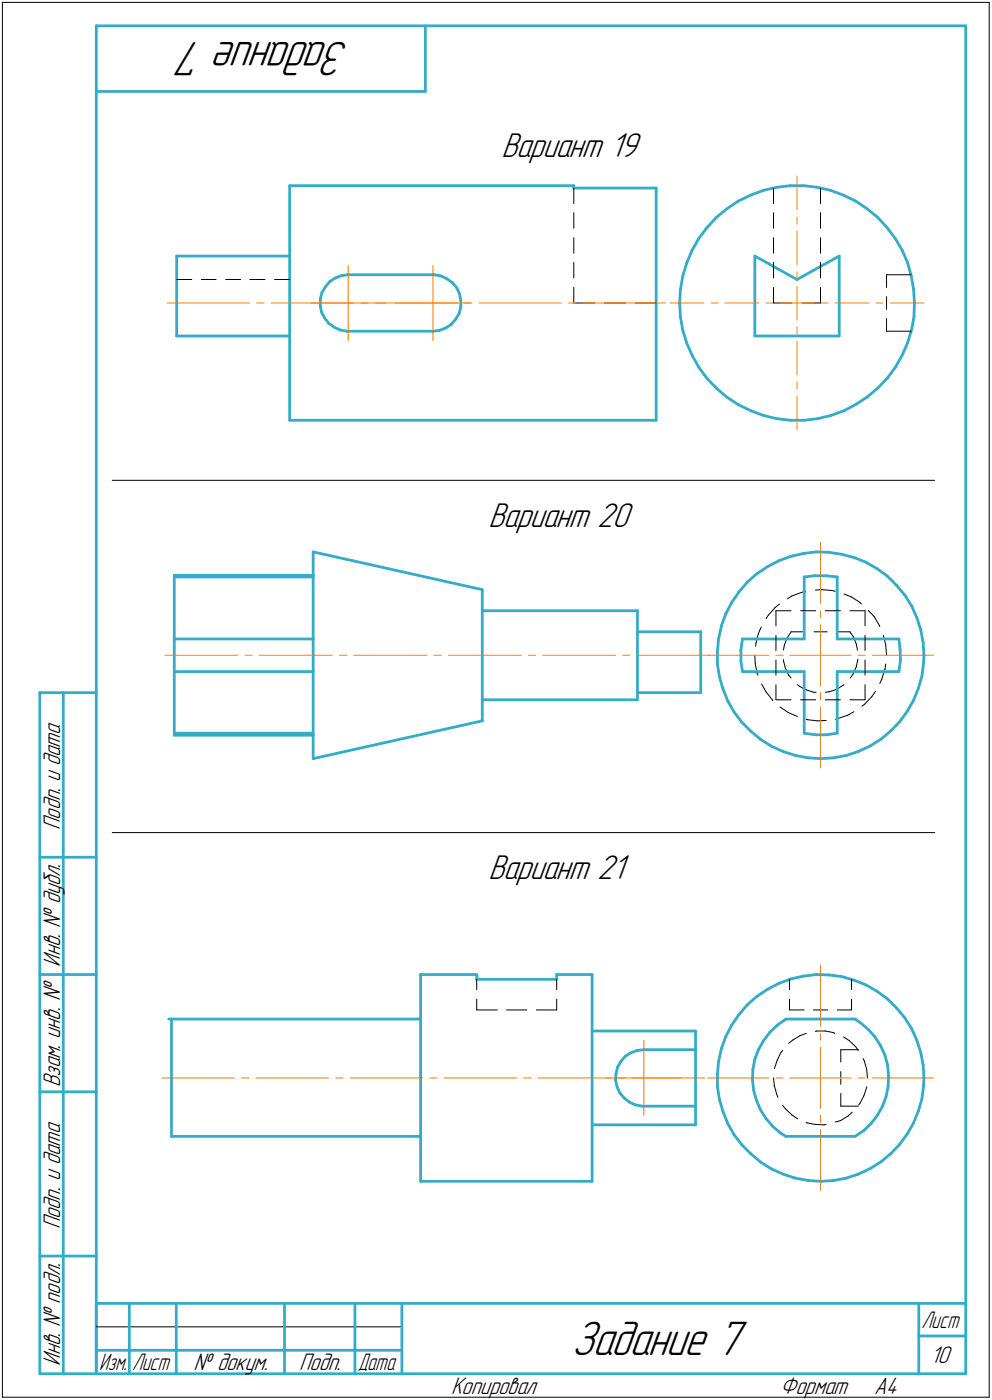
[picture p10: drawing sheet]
<svg xmlns="http://www.w3.org/2000/svg" width="211mm" height="298mm" viewBox="0 0 211 298" stroke-linecap="round" stroke-linejoin="round" font-family="sans-serif">
<g fill="none" stroke="#000" stroke-width=".21">
<path d="M.5 .5v297zM.5 .5h210zM210.5 .5v297zM37.6 59.5h3.2zM42.8 59.5h3.2zM48 59.5h3.2zM53.2 59.5h3.2zM58.4 59.5h3.2zM122.1 40v3.3zM122.1 45.3v3.3zM122.1 50.6v3.3zM122.1 55.9v3.3z"/>
<path d="M164.6 40v3.3zM164.6 45.3v3.3zM164.6 50.6v3.3zM164.6 55.9v3.3zM174.6 55.9v3.3zM174.6 50.6v3.3zM174.6 45.3v3.3zM174.6 40v3.3zM188.6 58.5h5.3zM188.6 58.5v2.7zM122.1 61.2v3.3zM122.1 64.5h4.5z"/>
<path d="M128.6 64.5h4.5zM135.1 64.5h4.5zM164.6 61.2v3.3zM164.6 64.5h4zM170.6 64.5h4zM174.6 61.2v3.3zM188.6 63.2v2.7zM188.6 67.8v2.7zM188.6 70.5h5.3zM23.9 102.3h175zM160.6 139.5l.1 1.8zM160.9 136.9l-.1 .7z"/>
<path d="M161.4 134.9l-.5 2zM162 133.5l-.6 1.4zM163.5 131l-.5 .7zM164.9 129.4l1-.8zM164.9 129.4l-1.4 1.6zM165.1 130v3.3zM165.1 135.3v3.2zM165.1 130h3.2zM166.9 137.4l-.2 1zM167.5 135.9l-.6 1.5zM167.6 127.5l.9-.6zM168.3 134.5h2.9z"/>
<path d="M168.3 134.5l-.8 1.4zM168.5 126.9l2-.7zM170.3 130h3.3zM170.5 126.2l.9-.3zM173.2 134.5h2.8zM173.5 125.6h1.3zM174.8 125.6l2.2 .1zM175.6 130h3.2zM177 125.7l.7 .2zM178.1 134.5h2.7zM179.6 126.5l1.5 .6zM180.8 134.5l.8 1.1z"/>
<path d="M180.8 130h3.3zM181.1 127.1l1.9 1.2zM181.6 135.6l.6 1.6zM182.2 137.2l.3 1.2zM183 128.3l.3 .3zM184.1 135.3v3.2zM184.1 130v3.3zM184.7 130l1.3 1.3zM186 131.3l1.1 1.9zM187.1 133.2l.1 .2zM188 135.3l.5 2zM188.5 137.3l.1 2.2z"/>
<path d="M160.7 141.3l.4 2.1zM161.1 143.4l.2 .4zM162.1 145.6l.9 1.7zM163 147.3l1.3 1.7zM164.3 149l.1 .2zM165.1 140.5v3.3zM165.1 145.8v3.2zM165.1 149h3.2zM165.9 150.5l1.8 1.2zM166.7 140.5v.2zM166.7 140.7l.4 1.6zM167.1 142.3l.7 1.5z"/>
<path d="M167.7 151.7l2 .9zM167.8 143.8l.5 .6zM169.7 145.8l.4 .3zM170.1 146.1l1.4 .8zM170.3 149h3.3zM171.5 153.2h.3zM171.5 146.9l1.6 .5zM171.8 153.2l2.2 .3zM173.1 147.4h.6zM174 153.5l1.8-.1zM175.6 147.4l.8-.1zM175.6 149h3.2z"/>
<path d="M176.4 147.3l1.6-.5zM177.8 153.2l.5-.2zM178 146.8l1.3-.8zM178.3 153l2-.7zM179.3 146l.3-.2zM180.3 152.3l1.4-.7zM180.8 149h3.3zM181.5 143.5l-.6 .9zM182.2 142l-.7 1.5zM182.5 140.4l-.3 1.6zM183.4 150.4l.6-.5zM184.1 145.8v3.2z"/>
<path d="M184.1 140.5v3.3zM185.5 148.3l-1.5 1.6zM186.3 147.2l-.8 1.1zM187.6 144.6l-.4 .9zM188.3 142.5l-.7 2.1zM188.5 141.4l-.2 1.1zM23.9 177.3h175zM101.4 208.5v2.2zM101.4 212.8v2.3zM101.4 215.1h4.4zM107.8 215.1h4.3zM114.1 215.1h4.3z"/>
<path d="M118.4 212.8v2.3zM118.4 208.5v2.2zM168 208.5v2.2zM168 212.8v2.3zM168 215.1h3.1zM173.1 215.1h3zM173.5 219.6l.2-.1zM173.7 219.5h1.9zM175.6 219.5l1.8 .4zM177.4 219.9l.2 .1zM178.1 215.1h3.1zM181.2 208.5v2.2z"/>
<path d="M181.2 212.8v2.3zM164.6 229.5l.2 1.7zM164.8 231.2l.5 1.8zM165.3 233l.2 .7zM165.4 225.8l-.6 1.8zM166.1 224.2l-.7 1.6zM166.5 223.7l-.4 .5zM166.5 235.4l.6 .7zM167.1 236.1l1.4 1.3zM167.8 222.2l.9-.7zM168.5 237.4l1.3 .9zM168.7 221.5l1.5-.9z"/>
<path d="M170.2 220.6l1.3-.6zM171.5 239l.2 .1zM171.7 239.1l1.8 .3zM173.5 239.4l1.8 .1zM175.3 239.5l.5-.1zM177.7 238.9l1.2-.3zM178.9 238.6l1.5-.9zM178.9 223.5h3.7zM178.9 223.5v2.6zM178.9 228.2v2.7zM178.9 232.8v2.7zM178.9 235.5h3.7z"/>
<path d="M179.5 220.8l1.2 .8zM180.4 237.7l1-.9zM180.7 221.6l1.3 1.2zM182 222.8l.6 .9zM183 234.9l-.3 .4zM183.6 225.4l.3 .5zM183.8 233.3l-.8 1.6zM183.9 225.9l.5 1.8zM184.4 227.7l.2 1.8zM184.4 231.6l-.6 1.7zM184.4 231.4v.2zM.5 297.5h210z"/>
<path d="M20.5 282.5h65z"/>
</g>
<g fill="none" stroke="#33acca" stroke-width=".59">
<path d="M20.5 5.5v287zM20.5 5.5h185zM20.5 19.5h70zM90.5 5.5v14zM205.5 5.5v287zM61.6 39.5h60.5zM61.6 39.5v15zM122.1 39.5v.5zM165.3 39.9l2.8-.4zM168.1 39.5h2.9zM171 39.5l2.9 .4zM173.9 39.9l2.9 .7z"/>
<path d="M37.6 54.5v17zM37.6 54.5h24zM61.6 54.5v17zM70.2 59.9l1.2-.7zM70.2 59.9l-.9 1.1zM71.4 59.2l1.3-.5zM72.7 58.7l1.4-.2zM74.1 58.5h18zM92.1 58.5h.3zM92.4 58.5l1.4 .3zM93.8 58.8l1.3 .6zM95.1 59.4l1.2 .8z"/>
<path d="M122.1 40h17.5zM139.6 40v49.5zM145.3 58.8l-.5 2.8zM146.1 56l-.8 2.8zM147.2 53.3l-1.1 2.7zM148.7 50.8l-1.5 2.5zM150.5 48.4l-1.8 2.4zM152.4 46.3l2.3-1.9zM152.4 46.3l-1.9 2.1zM154.7 44.4l2.4-1.6zM157.1 42.8l2.6-1.2zM159.7 41.6l2.7-1z"/>
<path d="M160.6 54.5v17zM160.6 54.5l9 5zM162.4 40.6l2.9-.7zM169.6 59.5l9-5zM176.8 40.6l2.7 1zM178.6 54.5v17zM179.5 41.6l2.6 1.2zM182.1 42.8l2.4 1.6zM184.5 44.4l2.3 1.9zM186.8 46.3l1.9 2.1zM188.7 48.4l1.8 2.4zM190.5 50.8l1.4 2.5z"/>
<path d="M191.9 53.3l1.2 2.7zM193.1 56l.8 2.8zM193.9 58.8l.5 2.8zM37.6 71.5h24zM61.6 71.5v18zM68.2 63.7v1.4zM68.2 65.1l.2 1.4zM68.4 66.5l.7 1.2zM68.5 62.3l-.3 1.4zM69.1 67.7l.8 1.1zM69.3 61l-.8 1.3zM69.9 68.8l1.2 .9z"/>
<path d="M71.1 69.7l1.3 .6zM72.4 70.3l1.4 .2zM73.8 70.5h.3zM74.1 70.5h18zM92.1 70.5l1.4-.1zM93.5 70.4l1.3-.6zM94.8 69.8l1.2-.7zM96.3 60.2l.9 1.1zM96.9 68l-.9 1.1zM97.2 61.3l.6 1.3zM97.7 66.7l-.8 1.3zM97.8 62.6l.2 1.3z"/>
<path d="M98 65.4l-.3 1.3zM98 63.9v1.5zM144.6 64.5l.2 3zM144.8 61.6l-.2 2.9zM144.8 67.5l.5 2.9zM145.3 70.4l.8 2.7zM146.1 73.1l1.2 2.7zM147.3 75.8l1.5 2.5zM148.8 78.3l1.7 2.3zM160.6 71.5h18zM190.5 78.2l-1.7 2.3zM191.9 75.7l-1.4 2.5z"/>
<path d="M193.1 73l-1.2 2.7zM194 70.2l-.9 2.8zM194.4 61.6l.2 2.9zM194.5 67.4l-.5 2.8zM194.6 64.5l-.1 2.9zM61.6 89.5h78zM150.5 80.6l2 2.1zM152.5 82.7l2.2 1.9zM154.7 84.6l2.4 1.6zM157.1 86.2l2.7 1.3zM159.8 87.5l2.7 1zM162.5 88.5l2.8 .7z"/>
<path d="M165.3 89.2l2.9 .3zM168.2 89.5h2.9zM171.1 89.5l2.9-.3zM174 89.2l2.8-.7zM176.8 88.5l2.8-1zM179.6 87.5l2.5-1.4zM182.1 86.1l2.5-1.6zM184.6 84.5l2.2-1.9zM188.8 80.5l-2 2.1zM66.6 117.5l36 8.1zM66.6 117.5v5zM165.8 119.4l2.5-1z"/>
<path d="M168.3 118.4l2.6-.5zM170.9 117.9l2.8-.4zM173.7 117.5l2.7 .1zM176.4 117.6l2.7 .4zM179.1 118l2.6 .7zM181.7 118.7l2.5 1zM184.2 119.7l2.4 1.4zM37.1 122.5v34zM37.1 122.5h29.5zM37.1 136.1h29.5zM37.1 122.9h29.5zM66.6 122.5v34z"/>
<path d="M102.6 130h33zM102.6 125.6v4.4zM102.6 130v19zM135.6 134.5h13.5zM135.6 130v4.5zM135.6 134.5v13zM149.1 134.5v13zM152.7 138.7v2.7zM152.9 136l-.2 2.7zM153.5 133.3l-.6 2.7zM154.4 130.7l-.9 2.6zM155.7 128.3l-1.3 2.4z"/>
<path d="M157.2 126.1l-1.5 2.2zM157.6 138.4v2.4zM158 136.1h13.1zM158 136.1l-.4 2.3zM159 124l2-1.8zM159 124l-1.8 2.1zM161 122.2l2.3-1.6zM163.3 120.6l2.5-1.2zM171.1 122.9v13.2zM171.1 122.9l2.2-.3zM173.3 122.6h2.5zM175.8 122.6l2.3 .3z"/>
<path d="M178.1 122.9v13.2zM178.1 136.1h13.2zM186.6 121.1l2.2 1.6zM188.8 122.7l2 1.9zM190.8 124.6l1.7 2.1zM191.3 136.1l.2 2.2zM191.5 138.3l.1 2.3zM192.5 126.7l1.5 2.3zM194 129l1.1 2.5zM195.1 131.5l.8 2.6zM195.9 134.1l.5 2.7zM196.4 136.8l.2 2.7z"/>
<path d="M196.6 139.5l-.1 1.7zM8.5 147.5v145zM8.5 147.5h12zM13.5 147.5v145zM37.1 156.5h29.5zM37.1 143h29.5zM37.1 156.1h29.5zM66.6 156.5v5zM102.6 149v4.5zM102.6 149h33zM135.6 147.5v1.5zM135.6 147.5h13.5z"/>
<path d="M152.7 141.4l.4 2.7zM153.1 144.1l.7 2.6zM153.8 146.7l1.1 2.6zM154.9 149.3l1.3 2.3zM156.2 151.6l1.6 2.2zM157.6 140.8l.4 2.2zM157.8 153.8l2 1.9zM158 143h13.1zM159.8 155.7l2.1 1.8zM161.9 157.5l2.3 1.4zM164.2 158.9l2.4 1.1zM171.1 143v13.1z"/>
<path d="M171.1 156.1l2.4 .4zM173.5 156.5h2.4zM175.9 156.5l2.2-.4zM178.1 143h13.2zM178.1 143v13.1zM185.2 158.8l2.3-1.4zM187.5 157.4l2.1-1.8zM191.4 153.7l-1.8 1.9zM191.6 140.6l-.3 2.4zM193 151.5l-1.6 2.2zM194.4 149.1l-1.4 2.4zM195.4 146.6l-1 2.5z"/>
<path d="M196.2 143.9l-.8 2.7zM196.5 141.2l-.3 2.7zM66.6 161.5l36-8zM166.6 160l2.6 .9zM169.2 160.9l2.8 .5zM172 161.4l2.7 .1zM174.7 161.5l2.7-.1zM177.4 161.4l2.7-.5zM180.1 160.9l2.5-.9zM182.6 160l2.6-1.2zM8.5 182.5h12zM8.5 207.5h12z"/>
<path d="M35.9 217h53.6zM36.5 217v25zM89.5 207.5h11.9zM89.5 207.5v9.5zM89.5 217v25zM101.4 208.5h17zM101.4 207.5v1zM118.4 207.5h7.6zM118.4 207.5v1zM126 207.5v31.6zM126 219.5h22zM148 219.5v20z"/>
<path d="M155.7 218.3l-1.3 2.4zM157.2 216.1l-1.5 2.2zM159 214l2-1.8zM159 214l-1.8 2.1zM161 212.2l2.3-1.5zM163.3 210.7l2.5-1.3zM163.8 219.8l1.6-1.5zM163.8 219.8l-1.3 1.8zM165.4 218.3l1.8-1.3zM165.8 209.4l2.5-1zM167.2 217h14.7zM168.3 208.4l2.6-.5z"/>
<path d="M170.9 207.9l2.8-.4zM173.7 207.5l2.7 .1zM176.4 207.6l2.7 .3zM179.1 207.9l2.6 .8zM181.7 208.7l2.5 1zM181.9 217l1.1 .8zM183 217.8l1.7 1.4zM184.2 209.7l2.4 1.4zM184.7 219.2l1.5 1.6zM186.6 211.1l2.2 1.6zM188.8 212.7l2 1.9zM190.8 214.6l1.7 2.1z"/>
<path d="M192.5 216.7l1.5 2.3zM194 219l1.1 2.5zM8.5 232.5h12zM126 239.1v12.4zM126 239.5h22zM131 230l.3 1.5zM131.1 228.7l-.1 1.3zM131.3 231.5l.6 1.2zM131.4 227.2l-.3 1.5zM131.9 232.7l.9 1.1zM132.1 226.1l-.7 1.1zM132.8 233.8l1.1 .9z"/>
<path d="M133 225l1.2-.8zM133 225l-.9 1.1zM133.9 234.7l1.3 .6zM134.2 224.2l1.4-.5zM135.2 235.3l1.5 .2zM135.6 223.7l1.4-.2zM136.7 235.5h.3zM137 223.5h11zM137 235.5h11zM152.7 228.7v2.7zM152.7 231.4l.4 2.7zM152.9 226l-.2 2.7z"/>
<path d="M153.1 234.1l.7 2.6zM153.5 223.3l-.6 2.7zM153.8 236.7l1.1 2.6zM154.4 220.7l-.9 2.6zM154.9 239.3l1.3 2.3zM160.1 230l.3 2.2zM160.2 227.8l-.1 2.2zM160.4 232.2l.6 2.1zM160.6 225.6l-.4 2.2zM161 234.3l.8 2zM161.4 223.5l-.8 2.1zM161.8 236.3l1.2 1.9z"/>
<path d="M162.5 221.6l-1.1 1.9zM163 238.2l1.4 1.7zM164.4 239.9l1.7 1.4zM186.2 220.8l1.2 1.9zM186.7 237.5l-1.4 1.8zM187.4 222.7l.9 2zM187.8 235.5l-1.1 2zM188.3 224.7l.6 2.2zM188.6 233.4l-.8 2.1zM188.9 226.9l.2 2.2zM189 231.3l-.4 2.1zM189.1 229.1l-.1 2.2z"/>
<path d="M194.4 239.1l-1.4 2.4zM195.1 221.5l.8 2.6zM195.4 236.6l-1 2.5zM195.9 224.1l.5 2.7zM196.2 233.9l-.8 2.7zM196.4 226.8l.2 2.7zM196.5 231.2l-.3 2.7zM196.6 229.5l-.1 1.7zM36.5 242h53zM89.5 242v9.5zM89.5 251.5h36.5zM156.2 241.6l1.6 2.2z"/>
<path d="M157.8 243.8l2 1.9zM159.8 245.7l2.1 1.8zM161.9 247.5l2.3 1.4zM164.2 248.9l2.4 1.1zM166.1 241.3l1.1 .7zM166.6 250l2.6 .9zM167.2 242h14.7zM169.2 250.9l2.8 .5zM172 251.4l2.7 .1zM174.7 251.5l2.7-.1zM177.4 251.4l2.7-.5zM180.1 250.9l2.5-.9z"/>
<path d="M181.9 242l1.8-1.2zM182.6 250l2.6-1.2zM183.7 240.8l1.6-1.5zM185.2 248.8l2.3-1.4zM187.5 247.4l2.1-1.8zM191.4 243.7l-1.8 1.9zM193 241.5l-1.6 2.2zM8.5 267.5h12zM20.5 277.5h185zM20.5 277.5v15zM27.5 277.5v15zM37.5 277.5v15z"/>
<path d="M60.5 277.5v15zM75.5 277.5v15zM85.5 277.5v15zM195.5 277.5v15zM8.5 292.5h12zM20.5 292.5h185zM20.5 287.5h7zM27.5 287.5h10zM37.5 287.5h23zM60.5 287.5h15zM75.5 287.5h10zM195.5 284.5h10z"/>
</g>
<g fill="none" stroke="#ff8000" stroke-width=".21">
<path d="M169.6 37.5v7.2zM74.1 56.6v7.9zM92.1 56.6v7.9zM169.6 46.2v1.6zM169.6 49.2v7.2zM169.6 57.9v1.5zM35.6 64.5h17.6zM54.6 64.5h1.6zM57.7 64.5h17.6zM66.1 64.5h8zM74.1 64.5v8.1zM74.1 64.5h8z"/>
<path d="M76.8 64.5h1.5zM79.8 64.5h17.6zM84.1 64.5h8zM92.1 64.5v8.1zM92.1 64.5h8zM98.9 64.5h1.5zM101.9 64.5h17.6zM121 64.5h1.5zM124 64.5h17.6zM142.6 64.5h7.2zM151.3 64.5h1.5zM154.3 64.5h7.2z"/>
<path d="M163 64.5h1.5zM166 64.5h3.6zM169.6 72.6v7.2zM169.6 69.6v1.5zM169.6 64.5v3.7zM169.6 61v3.5zM169.6 64.5h3.6zM174.7 64.5h1.5zM177.7 64.5h7.2zM186.4 64.5h1.5zM189.4 64.5h7.2zM169.6 84.3v7.2z"/>
<path d="M169.6 81.3v1.5zM174.6 115.5v13zM35.1 139.5h15.5zM52.2 139.5h1.5zM55.2 139.5h15.5zM72.2 139.5h1.6zM75.3 139.5h15.5zM92.3 139.5h1.6zM95.4 139.5h15.5zM112.4 139.5h1.6zM115.5 139.5h15.5zM132.5 139.5h1.5z"/>
<path d="M135.6 139.5h15.5zM150.6 139.5h13zM165.1 139.5h1.5zM168.1 139.5h6.5zM174.6 139.5v6.5zM174.6 130v1.5zM174.6 133v6.5zM174.6 139.5h6.5zM182.6 139.5h1.5zM185.6 139.5h13zM174.6 150.5v13zM174.6 147.5v1.5z"/>
<path d="M174.6 205.5v13zM34.5 229.5h15.4zM51.4 229.5h1.6zM54.4 229.5h15.5zM71.5 229.5h1.5zM74.5 229.5h15.4zM91.4 229.5h1.6zM94.5 229.5h15.5zM111.4 229.5h1.6zM114.5 229.5h15.5zM128.9 229.5h8.1zM131.5 229.5h1.5z"/>
<path d="M134.5 229.5h15.4zM137 229.5v8zM137 221.5v8zM137 229.5h7.9zM150.6 229.5h13zM165.1 229.5h1.5zM168.1 229.5h6.5zM174.6 237.5v1.5zM174.6 229.5v6.6zM174.6 220v1.5zM174.6 223v6.5zM174.6 229.5h6.5z"/>
<path d="M182.6 229.5h1.5zM185.6 229.5h13zM174.6 240.5v13z"/>
</g>
<g fill="#fff" stroke="#fff" stroke-width=".21">
<path d="M106.7 27.9h30.2zM106.7 27.9h30.2zM106.7 28h30.2zM106.7 28.1h30.2zM106.7 28.2h30.2zM106.7 28.3h30.2zM106.7 28.4h30.2zM106.7 28.4h30.2zM106.7 28.5h30.2zM106.7 28.6h30.2zM106.7 28.7h30.2zM106.7 28.8h30.2zM106.7 28.9h30.2zM106.7 29h30.2zM106.7 29h30.2zM106.7 29.1h30.2zM106.7 29.2h30.2zM106.7 29.3h30.2zM106.7 29.4h30.2zM106.7 29.5h30.2zM106.7 29.5h30.2zM106.7 29.6h30.2zM106.7 29.7h30.2zM106.7 29.8h30.2zM106.7 29.9h30.2zM106.7 30h30.2zM106.7 30.1h30.2zM106.7 30.1h30.2zM106.7 30.2h30.2zM106.7 30.3h30.2zM106.7 30.4h30.2zM106.7 30.5h30.2zM106.7 30.6h30.2zM106.7 30.6h30.2zM106.7 30.7h30.2zM106.7 30.8h30.2zM106.7 30.9h30.2zM106.7 31h30.2zM106.7 31.1h30.2zM106.7 31.2h30.2zM106.7 31.2h30.2zM106.7 31.3h30.2zM106.7 31.4h30.2zM106.7 31.5h30.2zM106.7 31.6h30.2zM106.7 31.7h30.2zM106.7 31.7h30.2zM106.7 31.8h30.2zM106.7 31.9h30.2zM106.7 32h30.2zM106.7 32.1h30.2zM106.7 32.2h30.2zM106.7 32.3h30.2zM106.7 32.3h30.2zM106.7 32.4h30.2zM106.7 32.5h30.2zM106.7 32.6h30.2zM106.7 32.7h30.2zM106.7 32.8h30.2zM106.7 32.9h30.2zM106.7 32.9h30.2zM106.7 33h30.2zM106.7 33.1h30.2zM106.7 33.2h30.2zM106.7 33.3h30.2zM106.7 33.4h30.2zM106.7 33.4h30.2zM106.7 33.5h30.2zM106.7 33.6h30.2zM106.7 33.7h30.2zM106.7 33.8h30.2zM106.7 33.9h30.2zM106.7 34h30.2zM106.7 34h30.2zM106.7 34.1h30.2zM106.7 34.2h30.2zM106.7 34.3h30.2zM106.7 34.4h30.2zM106.7 34.5h30.2zM106.7 34.5h30.2zM106.7 34.6h30.2zM106.7 34.7h30.2zM106.7 34.8h30.2zM106.7 34.9h30.2zM106.7 35h30.2z"/>
<path d="M103.9 106.7h31.3zM103.9 106.8h31.3zM103.9 106.8h31.3zM103.9 106.9h31.3zM103.9 107h31.3zM103.9 107.1h31.3zM103.9 107.2h31.3zM103.9 107.3h31.3zM103.9 107.4h31.3zM103.9 107.4h31.3zM103.9 107.5h31.3zM103.9 107.6h31.3zM103.9 107.7h31.3zM103.9 107.8h31.3zM103.9 107.9h31.3zM103.9 107.9h31.3zM103.9 108h31.3zM103.9 108.1h31.3zM103.9 108.2h31.3zM103.9 108.3h31.3zM103.9 108.4h31.3zM103.9 108.5h31.3zM103.9 108.5h31.3zM103.9 108.6h31.3zM103.9 108.7h31.3zM103.9 108.8h31.3zM103.9 108.9h31.3zM103.9 109h31.3zM103.9 109.1h31.3zM103.9 109.1h31.3zM103.9 109.2h31.3zM103.9 109.3h31.3zM103.9 109.4h31.3zM103.9 109.5h31.3zM103.9 109.6h31.3zM103.9 109.6h31.3zM103.9 109.7h31.3zM103.9 109.8h31.3zM103.9 109.9h31.3zM103.9 110h31.3zM103.9 110.1h31.3zM103.9 110.2h31.3zM103.9 110.2h31.3zM103.9 110.3h31.3zM103.9 110.4h31.3zM103.9 110.5h31.3zM103.9 110.6h31.3zM103.9 110.7h31.3zM103.9 110.7h31.3zM103.9 110.8h31.3zM103.9 110.9h31.3zM103.9 111h31.3zM103.9 111.1h31.3zM103.9 111.2h31.3zM103.9 111.3h31.3zM103.9 111.3h31.3zM103.9 111.4h31.3zM103.9 111.5h31.3zM103.9 111.6h31.3zM103.9 111.7h31.3zM103.9 111.8h31.3zM103.9 111.8h31.3zM103.9 111.9h31.3zM103.9 112h31.3zM103.9 112.1h31.3zM103.9 112.2h31.3zM103.9 112.3h31.3zM103.9 112.4h31.3zM103.9 112.4h31.3zM103.9 112.5h31.3zM103.9 112.6h31.3zM103.9 112.7h31.3zM103.9 112.8h31.3zM103.9 112.9h31.3zM103.9 112.9h31.3zM103.9 113h31.3zM103.9 113.1h31.3zM103.9 113.2h31.3zM103.9 113.3h31.3zM103.9 113.4h31.3zM103.9 113.5h31.3zM103.9 113.5h31.3zM103.9 113.6h31.3zM103.9 113.7h31.3z"/>
<path d="M103.9 181.7h30.3zM103.9 181.8h30.3zM103.9 181.9h30.3zM103.9 181.9h30.3zM103.9 182h30.3zM103.9 182.1h30.3zM103.9 182.2h30.3zM103.9 182.3h30.3zM103.9 182.4h30.3zM103.9 182.5h30.3zM103.9 182.5h30.3zM103.9 182.6h30.3zM103.9 182.7h30.3zM103.9 182.8h30.3zM103.9 182.9h30.3zM103.9 183h30.3zM103.9 183h30.3zM103.9 183.1h30.3zM103.9 183.2h30.3zM103.9 183.3h30.3zM103.9 183.4h30.3zM103.9 183.5h30.3zM103.9 183.6h30.3zM103.9 183.6h30.3zM103.9 183.7h30.3zM103.9 183.8h30.3zM103.9 183.9h30.3zM103.9 184h30.3zM103.9 184.1h30.3zM103.9 184.1h30.3zM103.9 184.2h30.3zM103.9 184.3h30.3zM103.9 184.4h30.3zM103.9 184.5h30.3zM103.9 184.6h30.3zM103.9 184.7h30.3zM103.9 184.7h30.3zM103.9 184.8h30.3zM103.9 184.9h30.3zM103.9 185h30.3zM103.9 185.1h30.3zM103.9 185.2h30.3zM103.9 185.3h30.3zM103.9 185.3h30.3zM103.9 185.4h30.3zM103.9 185.5h30.3zM103.9 185.6h30.3zM103.9 185.7h30.3zM103.9 185.8h30.3zM103.9 185.8h30.3zM103.9 185.9h30.3zM103.9 186h30.3zM103.9 186.1h30.3zM103.9 186.2h30.3zM103.9 186.3h30.3zM103.9 186.4h30.3zM103.9 186.4h30.3zM103.9 186.5h30.3zM103.9 186.6h30.3zM103.9 186.7h30.3zM103.9 186.8h30.3zM103.9 186.9h30.3zM103.9 186.9h30.3zM103.9 187h30.3zM103.9 187.1h30.3zM103.9 187.2h30.3zM103.9 187.3h30.3zM103.9 187.4h30.3zM103.9 187.5h30.3zM103.9 187.5h30.3zM103.9 187.6h30.3zM103.9 187.7h30.3zM103.9 187.8h30.3zM103.9 187.9h30.3zM103.9 188h30.3zM103.9 188h30.3zM103.9 188.1h30.3zM103.9 188.2h30.3zM103.9 188.3h30.3zM103.9 188.4h30.3zM103.9 188.5h30.3zM103.9 188.6h30.3zM103.9 188.6h30.3zM103.9 188.7h30.3z"/>
</g>
<g font-size="10.9">
<text x="74.4" y="9" transform="rotate(-180 74.4 9)">Задание 7</text>
<text x="121.6" y="288.5">Задание 7</text>
</g>
<g font-size="7.8">
<text x="106.7" y="33.5">Вариант 19</text>
<text x="103.9" y="112.3">Вариант 20</text>
<text x="103.9" y="187.3">Вариант 21</text>
</g>
<g font-size="5.4">
<text x="12.8" y="176.7" transform="rotate(-90 12.8 176.7)">Подп. и дата</text>
<text x="12.8" y="205.8" transform="rotate(-90 12.8 205.8)">Инв. № дубл.</text>
<text x="12.8" y="231.6" transform="rotate(-90 12.8 231.6)">Взам. инв. №</text>
<text x="12.8" y="261.7" transform="rotate(-90 12.8 261.7)">Подп. и дата</text>
<text x="12.8" y="290.8" transform="rotate(-90 12.8 290.8)">Инв. № подл.</text>
<text x="41.2" y="291.8">№ докум.</text>
<text x="63.6" y="291.8">Подп.</text>
<text x="198" y="290.3">10</text>
<text x="96" y="296.8">Копировал</text>
<text x="166" y="296.8">Формат</text>
<text x="186" y="296.8">A4</text>
</g>
<g font-size="5.3">
<text x="196.1" y="282.8">Лист</text>
<text x="21.1" y="291.8">Изм.</text>
<text x="28.1" y="291.8">Лист</text>
<text x="76.1" y="291.8">Дата</text>
</g>
</svg>
